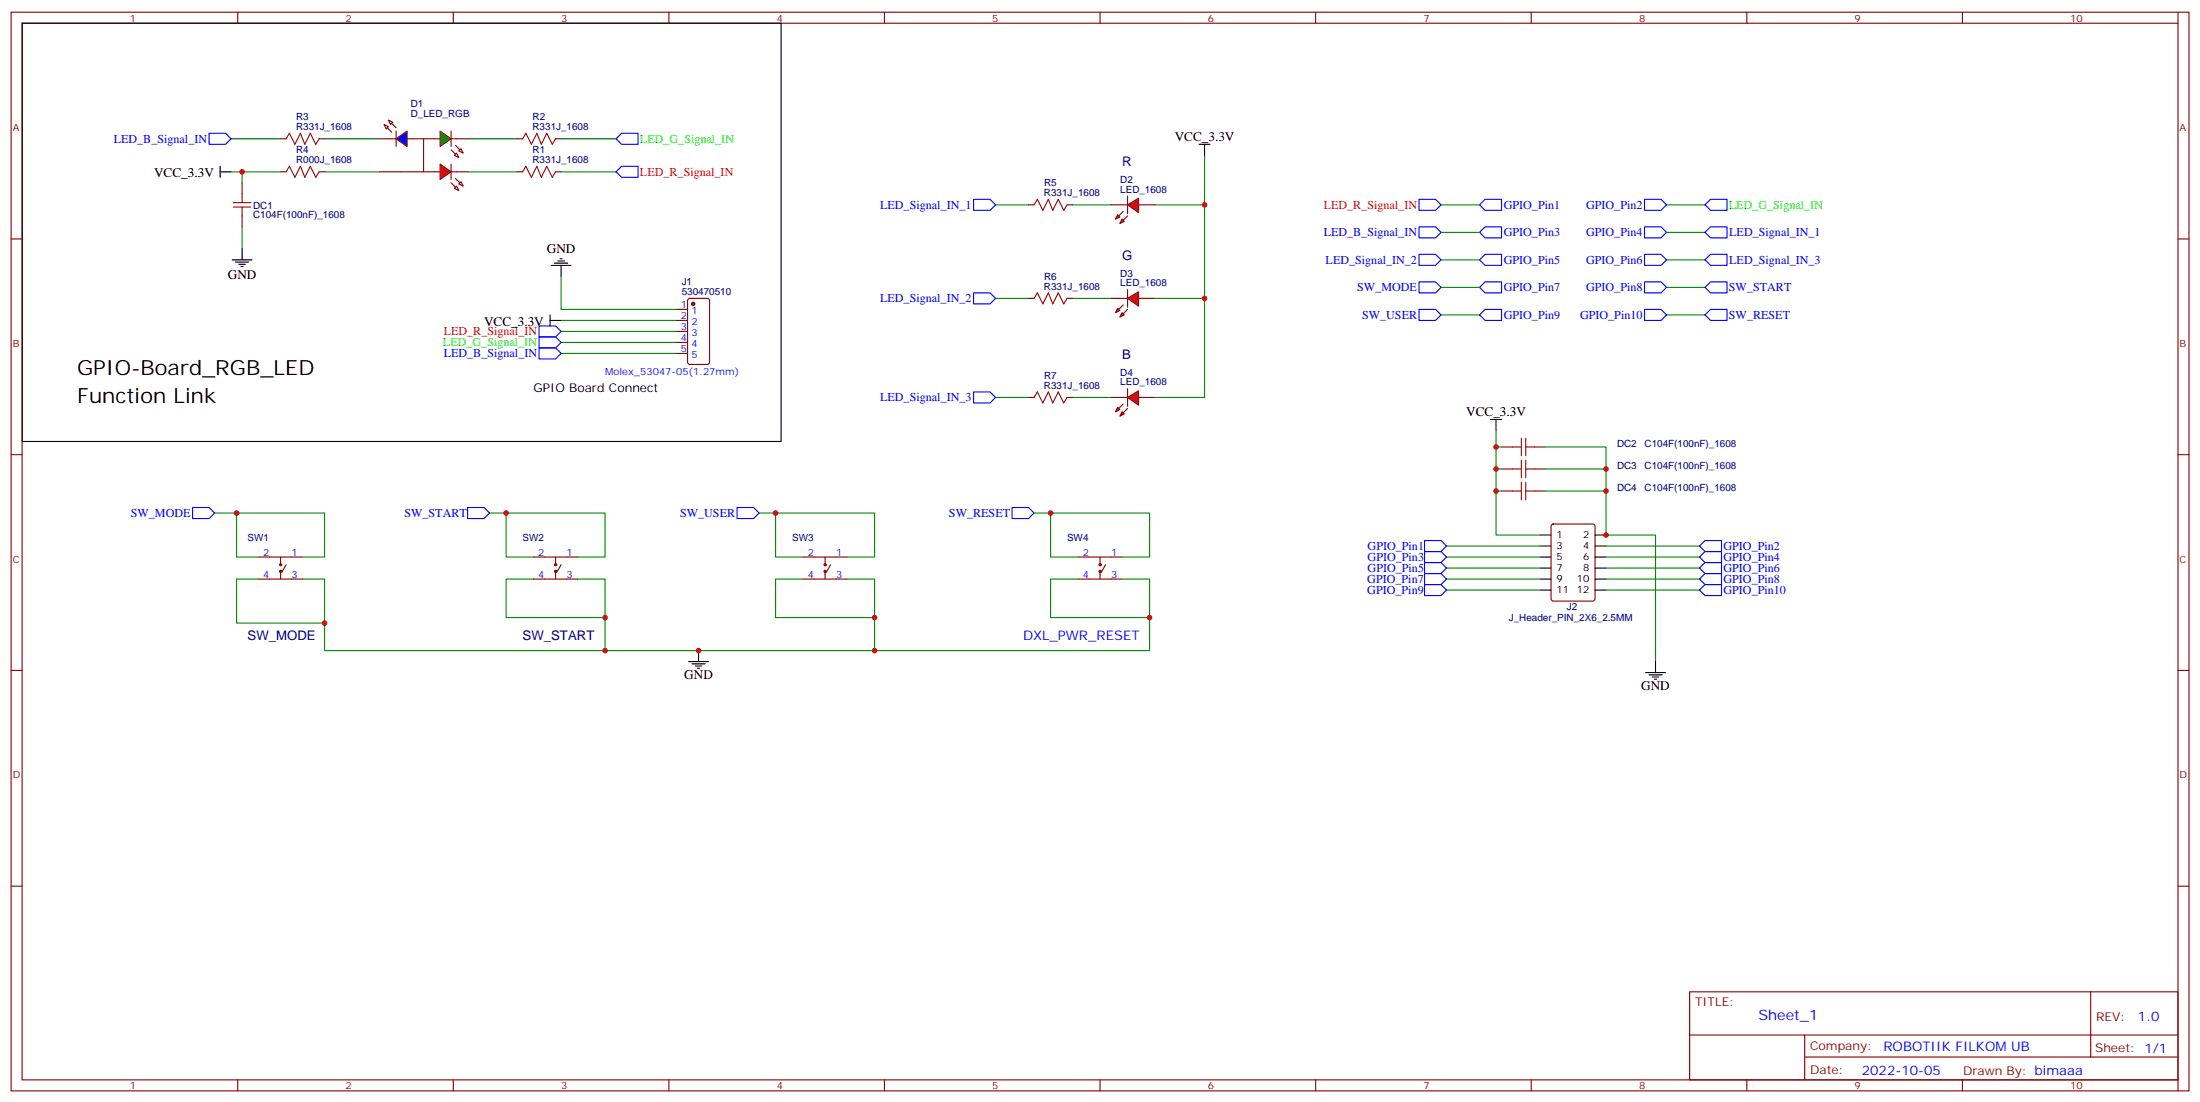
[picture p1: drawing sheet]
<svg xmlns="http://www.w3.org/2000/svg" width="706mm" height="353mm" viewBox="0 0 706 353" stroke-linecap="round" stroke-linejoin="round" font-family="sans-serif">
<g fill="none" stroke="#870000" stroke-width=".35">
<path d="M3.6 3.9h698.5v345.7h-698.5zM7.1 7.4h691.4v338.7h-691.4zM76.2 3.9v3.5M145.4 3.9v3.5M214.5 3.9v3.5M283.7 3.9v3.5M352.8 3.9v3.5M422 3.9v3.5M491.1 3.9v3.5M560.2 3.9v3.5M629.4 3.9v3.5M698.5 3.9v3.5"/>
<path d="M77.6 58.6v3.5M90 55.1h1.8M90 44.5h1.8M102.3 55.1h1.8M102.3 44.5h1.8M121.7 44.5h3.6M165.8 55.1h1.8M165.8 44.5h1.8M178.2 55.1h1.8M178.2 44.5h1.8M3.6 76.6h3.5M77.6 69.2v3.5"/>
<path d="M698.5 76.6h3.6M3.6 145.7h3.5M698.5 145.7h3.6M3.6 214.9h3.5M698.5 214.9h3.6M3.6 284h3.5M698.5 284h3.6M541.9 317.9h156.6v28.2h-156.6zM670.5 317.9v20.9M541.9 331.7h156.5M578.8 338.8h119.6M578.8 331.7v14.1"/>
<path d="M76.2 346.1v3.5M145.4 346.1v3.5M214.5 346.1v3.5M283.7 346.1v3.5M352.8 346.1v3.5M422 346.1v3.5M491.1 346.1v3.5M560.2 346.1v3.5M629.4 346.1v3.5M698.5 346.1v3.5"/>
</g>
<path d="M74.1 55.1h15.9M74.1 44.5h15.9M77.6 55.1v3.5M104.1 55.1h17.6M104.1 44.5h17.6M150 55.1h15.8M150 44.5h15.8M180 55.1h17.6M180 44.5h17.6M77.6 72.7v7.1" fill="none" stroke="#008700" stroke-width=".35"/>
<path d="M70.6 55.1h3.5M70.6 53.3v3.5M77.6 79.8v3.5M74.5 83.3h6.3M75.5 84h4.3M76.6 84.7h2.1M77.3 85.4h.7" fill="none" stroke="#000" stroke-width=".35"/>
<path d="M91.8 55.1l1-1.8 1.8 3.5 1.7-3.5 1.5 3.5 1.7-3.5 1.8 3.5 1-1.7M91.8 44.5l1-1.8 1.8 3.5 1.7-3.5 1.5 3.5 1.7-3.5 1.8 3.5 1-1.7M167.6 55.1l1.1-1.8 1.7 3.5 1.8-3.5 1.4 3.5 1.8-3.5 1.7 3.5 1.1-1.7M167.6 44.5l1.1-1.8 1.7 3.5 1.8-3.5 1.4 3.5 1.8-3.5 1.7 3.5 1.1-1.7M74.8 66.4h5.7M74.8 64.9h5.7M77.6 62.1v2.8M77.6 66.4v2.8" fill="none" stroke="#a10000" stroke-width=".35"/>
<path d="M67.1 42.7h5.3l1.7 1.8-1.7 1.7h-5.3zM197.6 55.1l1.8-1.8h5.2v3.5h-5.2z" fill="none" stroke="#00f" stroke-width=".35"/>
<path d="M127 44.5l3.6-2.5v5z" fill="#00f" stroke="#870000" stroke-width=".35"/>
<path d="M123.2 39.9l1.4 .7-.7 .7zM124.6 38.5l1.4 .7-.7 .7zM125.3 44.5h1.7M127 42v5M139.4 44.5h1.7M144.7 44.5h1.7M144.7 42v5M146.4 49.1l.7 1.4-1.4-.7zM147.1 48.4l.7-.7 .8 1.4z" fill="none" stroke="#870000" stroke-width=".35"/>
<g fill="#870000" stroke="#870000" stroke-width=".35">
<path d="M125.6 39.5l1.4 1.5z"/>
<path d="M124.2 41l1.4 1.4z"/>
<path d="M146.1 46.6l1.4 1.4z"/>
<path d="M144.7 48l1.4 1.4z"/>
</g>
<path d="M141.1 42l3.6 2.5-3.6 2.5z" fill="#0f0" stroke="#870000" stroke-width=".35"/>
<path d="M139.4 55.1h1.7M144.7 55.1h1.7M144.7 52.6v4.9M146.4 59.7l.7 1.4-1.4-.7zM146.4 44.5h3.6M147.1 58.9l.7-.7 .8 1.5z" fill="none" stroke="#870000" stroke-width=".35"/>
<g fill="#870000" stroke="#870000" stroke-width=".35">
<path d="M146.1 57.2l1.4 1.4z"/>
<path d="M144.7 58.6l1.4 1.4z"/>
</g>
<path d="M141.1 52.6l3.6 2.5-3.6 2.4z" fill="#f00" stroke="#870000" stroke-width=".35"/>
<path d="M121.7 55.1h17.7M130.6 44.5h8.8M135.9 44.5v10.6M146.4 55.1h3.6M217 99.2h3.5M220.8 95.8l.4-.2h5.7l.6 .5 .1 20-.5 .6-5.9 .1-.6-.5-.1-20zM217 102.7h3.5M217 106.2h3.5M217 109.7h3.5M217 113.3h3.5" fill="none" stroke="#870000" stroke-width=".35"/>
<path d="M199.4 42.7h5.2v3.5h-5.2l-1.8-1.7zM172.9 111.5h5.3l1.8 1.8-1.8 1.7h-5.3zM172.9 108h5.3l1.8 1.7-1.8 1.8h-5.3zM172.9 104.5h5.3l1.8 1.7-1.8 1.8h-5.3z" fill="none" stroke="#00f" stroke-width=".35"/>
<path d="M319.3 65.7h10.6M344 65.7h12.3M180 88.6v10.6h37M319.3 95.6h10.6M344 95.6h12.3M180 113.3h37M180 109.7h37M180 106.2h37M180 102.7h37M319.3 127.4h10.6M344 127.4h12.3" fill="none" stroke="#008700" stroke-width=".35"/>
<path d="M7.1 7.4h243.4v134.1h-243.4zM176.8 85.1h6.3M177.8 84.3h4.3M178.9 83.6h2.1M179.6 82.9h.7M180 85.1v3.5M176.4 102.7h3.6M176.4 100.9v3.6" fill="none" stroke="#000" stroke-width=".35"/>
<circle cx="222.3" cy="97.4" r=".53" fill="#870000" stroke="#870000" stroke-width=".35"/>
<g fill="#f00" stroke="#870000" stroke-width=".35">
<path d="M361.6 127.4l3.6-2.1v4.6z"/>
<path d="M361.6 124.6v5.6z"/>
</g>
<g fill="#870000" stroke="#870000" stroke-width=".35">
<path d="M360.2 132.3l1.4-1.4z"/>
<path d="M360.2 129.5l-1.4 1.4z"/>
</g>
<g fill="#f00" stroke="#870000" stroke-width=".35">
<path d="M359.9 132l.7 .7-1.4 .7z"/>
<path d="M358.5 130.6l.7 .7-1.4 .7z"/>
</g>
<path d="M356.3 127.4h5.3M365.2 127.4h5.3" fill="none" stroke="#870000" stroke-width=".35"/>
<g fill="#f00" stroke="#870000" stroke-width=".35">
<path d="M361.6 95.6l3.6-2.1v4.6z"/>
<path d="M361.6 92.8v5.7z"/>
</g>
<g fill="#870000" stroke="#870000" stroke-width=".35">
<path d="M360.2 100.6l1.4-1.4z"/>
<path d="M360.2 97.8l-1.4 1.4z"/>
</g>
<g fill="#f00" stroke="#870000" stroke-width=".35">
<path d="M359.9 100.2l.7 .7-1.4 .7z"/>
<path d="M358.5 98.8l.7 .7-1.4 .7z"/>
</g>
<path d="M356.3 95.6h5.3M365.2 95.6h5.3" fill="none" stroke="#870000" stroke-width=".35"/>
<g fill="#f00" stroke="#870000" stroke-width=".35">
<path d="M361.6 65.7l3.6-2.2v4.6z"/>
<path d="M361.6 62.8v5.7z"/>
</g>
<g fill="#870000" stroke="#870000" stroke-width=".35">
<path d="M360.2 70.6l1.4-1.4z"/>
<path d="M360.2 67.8l-1.4 1.4z"/>
</g>
<g fill="#f00" stroke="#870000" stroke-width=".35">
<path d="M359.9 70.2l.7 .7-1.4 .7z"/>
<path d="M358.5 68.8l.7 .7-1.4 .7z"/>
</g>
<g fill="none" stroke="#870000" stroke-width=".35">
<path d="M329.9 65.7h1.7M342.2 65.7h1.8M356.3 65.7h5.3M365.2 65.7h5.3M329.9 95.6h1.7M342.2 95.6h1.8M329.9 127.4h1.7M342.2 127.4h1.8M481.6 157.4h3.5M481.6 150.3h3.5M481.6 143.3h3.5M492.2 157.4h3.5"/>
<path d="M492.2 150.3h3.5M492.2 143.3h3.5M82.9 178.5h14.1M90 178.5v2.5M171.1 178.5h14.1M178.2 178.5v2.5M257.6 178.5h14.1M264.6 178.5v2.5M345.8 178.5h14.1M352.8 178.5v2.5M497.7 168.2l.5-.2h12.7l.6 .4 .1 23.5-.5 .7-12.9 .1-.7-.5v-23.5zM82.9 185.6h14.1"/>
<path d="M90 183.1v2.5M91.8 181l-1.5 2.5M171.1 185.6h14.1M178.2 183.1v2.5M180 181l-1.5 2.5M257.6 185.6h14.1M264.6 183.1v2.5M266.4 181l-1.4 2.5M345.8 185.6h14.1M352.8 183.1v2.5M354.6 181l-1.4 2.5"/>
<circle cx="90" cy="183.1" r=".35"/>
<circle cx="90" cy="181" r=".35"/>
<circle cx="178.2" cy="183.1" r=".35"/>
<circle cx="178.2" cy="181" r=".35"/>
<circle cx="264.6" cy="181" r=".35"/>
<circle cx="264.6" cy="183.1" r=".35"/>
<circle cx="352.8" cy="181" r=".35"/>
<circle cx="352.8" cy="183.1" r=".35"/>
</g>
<g fill="none" stroke="#a10000" stroke-width=".35">
<path d="M331.6 65.7l1.1-1.8 1.8 3.5 1.7-3.5 1.4 3.5 1.8-3.5 1.8 3.5 1-1.7M331.6 95.6l1.1-1.7 1.8 3.5 1.7-3.5 1.4 3.5 1.8-3.5 1.8 3.5 1-1.8M331.6 127.4l1.1-1.8 1.8 3.6 1.7-3.6 1.4 3.6 1.8-3.6 1.8 3.6 1-1.8M485.1 157.4h2.8M485.1 150.3h2.8M485.1 143.3h2.8M487.9 140.4v5.7M487.9 147.5v5.6M487.9 154.6v5.6M489.3 157.4h2.9M489.3 140.4v5.7M489.3 147.5v5.6"/>
<path d="M489.3 154.6v5.6M489.3 150.3h2.9M489.3 143.3h2.9"/>
</g>
<g fill="none" stroke="#00f" stroke-width=".35">
<path d="M312.2 63.9h5.3l1.8 1.8-1.8 1.7h-5.3zM455.1 63.9h5.3l1.8 1.8-1.8 1.7h-5.3zM455.1 72.7h5.3l1.8 1.8-1.8 1.7h-5.3zM474.5 65.7l1.8-1.8h5.3v3.5h-5.3zM474.5 74.5l1.8-1.8h5.3v3.5h-5.3zM527.4 72.7h5.3l1.8 1.8-1.8 1.7h-5.3zM527.4 63.9h5.3l1.8 1.8-1.8 1.7h-5.3zM546.8 74.5l1.8-1.8h5.3v3.5h-5.3zM546.8 65.7l1.8-1.8h5.3v3.5h-5.3zM312.2 93.9h5.3l1.8 1.7-1.8 1.8h-5.3zM455.1 90.3h5.3l1.8 1.8-1.8 1.8h-5.3zM455.1 81.5h5.3l1.8 1.8-1.8 1.8h-5.3z"/>
<path d="M455.1 99.2h5.3l1.8 1.7-1.8 1.8h-5.3zM474.5 83.3l1.8-1.8h5.3v3.6h-5.3zM474.5 92.1l1.8-1.8h5.3v3.6h-5.3zM527.4 99.2h5.3l1.8 1.7-1.8 1.8h-5.3zM527.4 81.5h5.3l1.8 1.8-1.8 1.8h-5.3zM527.4 90.3h5.3l1.8 1.8-1.8 1.8h-5.3zM546.8 92.1l1.8-1.8h5.3v3.6h-5.3zM546.8 83.3l1.8-1.8h5.3v3.6h-5.3zM474.5 100.9l1.8-1.7h5.3v3.5h-5.3zM546.8 100.9l1.8-1.7h5.3v3.5h-5.3zM312.2 125.6h5.3l1.8 1.8-1.8 1.8h-5.3zM61.8 162.7h5.3l1.7 1.7-1.7 1.8h-5.3z"/>
<path d="M150 162.7h5.3l1.7 1.7-1.7 1.8h-5.3zM236.4 162.7h5.3l1.8 1.7-1.8 1.8h-5.3zM324.6 162.7h5.3l1.7 1.7-1.7 1.8h-5.3zM456.9 173.2h5.3l1.7 1.8-1.7 1.8h-5.3zM456.9 176.8h5.3l1.7 1.7-1.7 1.8h-5.3zM545.1 175l1.7-1.8h5.3v3.6h-5.3zM545.1 178.5l1.7-1.7h5.3v3.5h-5.3zM456.9 180.3h5.3l1.7 1.8-1.7 1.7h-5.3zM456.9 183.8h5.3l1.7 1.8-1.7 1.8h-5.3zM456.9 187.4h5.3l1.7 1.7-1.7 1.8h-5.3zM545.1 182.1l1.7-1.8h5.3v3.5h-5.3zM545.1 185.6l1.7-1.8h5.3v3.6h-5.3z"/>
<path d="M545.1 189.1l1.7-1.7h5.3v3.5h-5.3z"/>
</g>
<g fill="none" stroke="#008700" stroke-width=".35">
<path d="M386.3 49.8v77.6h-15.8M370.5 65.7h15.8M462.2 65.7h12.3M462.2 74.5h12.3M534.5 65.7h12.3M534.5 74.5h12.3M370.5 95.6h15.8M462.2 83.3h12.3M462.2 92.1h12.3M534.5 83.3h12.3M534.5 92.1h12.3M462.2 100.9h12.3"/>
<path d="M534.5 100.9h12.3M479.8 138v33.5h14.1M479.8 157.4h1.8M479.8 143.3h1.8M479.8 150.3h1.8M495.7 157.4h19.4v14.1h15.9v40.6M495.7 150.3h19.4v7.1M495.7 143.3h19.4v7M68.8 164.4h7.1v14.1h7M75.9 164.4h28.2v14.1h-7.1M157 164.4h37.1v14.1h-8.9M162.3 164.4v14.1h8.8"/>
<path d="M243.5 164.4h37v14.1h-8.8M248.7 164.4v14.1h8.9M331.6 164.4h37.1v14.1h-8.8M336.9 164.4v14.1h8.9M463.9 175h30M463.9 178.5h30M515.1 175h30M515.1 178.5h30M82.9 185.6h-7v14.1h28.2M97 185.6h7.1v22.9h90M171.1 185.6h-8.8v12.3h31.8M185.2 185.6h8.9v22.9h86.4v-22.9h-8.8"/>
<path d="M257.6 185.6h-8.9v12.3h31.8M345.8 185.6h-8.9v12.3h31.8M359.9 185.6h8.8v22.9h-88.2M463.9 182.1h30M463.9 185.6h30M463.9 189.1h30M515.1 182.1h30M515.1 185.6h30M515.1 189.1h30"/>
</g>
<g fill="none" stroke="#000" stroke-width=".35">
<path d="M384.6 46.2h3.5M386.3 46.2v3.6M478 134.4h3.6M479.8 134.4v3.6M493.9 171.5h3.6M493.9 175h3.6M493.9 178.5h3.6M511.6 171.5h3.5M511.6 175h3.5M511.6 178.5h3.5M493.9 182.1h3.6M493.9 185.6h3.6"/>
<path d="M493.9 189.1h3.6M511.6 182.1h3.5M511.6 185.6h3.5M511.6 189.1h3.5M220.9 212.1h6.3M221.9 212.8h4.3M223 213.5h2.1M223.7 214.2h.7M224 208.5v3.6M527.8 215.6h6.3M528.8 216.3h4.3M529.9 217h2.1"/>
<path d="M530.6 217.7h.7M531 212.1v3.5"/>
</g>
<g fill="#c00">
<circle cx="77.6" cy="55.1" r=".88"/>
<circle cx="386.3" cy="95.6" r=".88"/>
<circle cx="386.3" cy="65.7" r=".88"/>
<circle cx="479.8" cy="157.4" r=".88"/>
<circle cx="515.1" cy="171.5" r=".88"/>
<circle cx="280.5" cy="197.9" r=".88"/>
<circle cx="280.5" cy="208.5" r=".88"/>
<circle cx="224" cy="208.5" r=".88"/>
<circle cx="194.1" cy="197.9" r=".88"/>
<circle cx="248.7" cy="164.4" r=".88"/>
<circle cx="162.3" cy="164.4" r=".88"/>
<circle cx="368.7" cy="197.9" r=".88"/>
<circle cx="479.8" cy="143.3" r=".88"/>
<circle cx="479.8" cy="150.3" r=".88"/>
<circle cx="515.1" cy="157.4" r=".88"/>
<circle cx="515.1" cy="150.3" r=".88"/>
<circle cx="75.9" cy="164.4" r=".88"/>
<circle cx="194.1" cy="208.5" r=".88"/>
<circle cx="104.1" cy="199.7" r=".88"/>
<circle cx="336.9" cy="164.4" r=".88"/>
</g>
<g font-size="6.7">
<text x="24.7" y="120.3">GPIO-Board_RGB_LED</text>
<text x="24.7" y="129.2">Function Link</text>
</g>
<text font-size="4.6" fill="#00f" x="564" y="326.9">Sheet_1</text>
<g font-size="4.2">
<text x="376.8" y="45.1">VCC_3.3V</text>
<text x="49.4" y="56.8">VCC_3.3V</text>
<text x="175.4" y="81.2">GND</text>
<text x="73.1" y="89.4">GND</text>
<text x="155.3" y="104.5">VCC_3.3V</text>
<text x="470.2" y="133.3">VCC_3.3V</text>
<text x="219.5" y="217.7">GND</text>
<text x="526.4" y="221.2">GND</text>
</g>
<g font-size="4.2" fill="#000080">
<text x="359.9" y="53.3">R</text>
<text x="359.9" y="83.3">G</text>
<text x="359.9" y="115">B</text>
<text x="79.4" y="205">SW_MODE</text>
<text x="167.6" y="205">SW_START</text>
</g>
<g font-size="4.2" fill="#00f">
<text x="328.1" y="205">DXL_PWR_RESET</text>
<text x="685.7" y="327.1">1.0</text>
<text x="604.1" y="336.7">ROBOTIIK FILKOM UB</text>
<text x="597.2" y="344.5">2022-10-05</text>
</g>
<g font-size="3.9" fill="#00f">
<text x="36.5" y="45.8">LED_B_Signal_IN</text>
<text x="282.3" y="66.9">LED_Signal_IN_1</text>
<text x="482.3" y="66.9">GPIO_Pin1</text>
<text x="508.7" y="66.9">GPIO_Pin2</text>
<text x="424.5" y="75.7">LED_B_Signal_IN</text>
<text x="482.3" y="75.7">GPIO_Pin3</text>
<text x="508.7" y="75.7">GPIO_Pin4</text>
<text x="554.6" y="75.7">LED_Signal_IN_1</text>
<text x="425.2" y="84.6">LED_Signal_IN_2</text>
<text x="482.3" y="84.6">GPIO_Pin5</text>
<text x="508.7" y="84.6">GPIO_Pin6</text>
<text x="554.6" y="84.6">LED_Signal_IN_3</text>
<text x="435.3" y="93.4">SW_MODE</text>
<text x="482.3" y="93.4">GPIO_Pin7</text>
<text x="508.7" y="93.4">GPIO_Pin8</text>
<text x="554.5" y="93.4">SW_START</text>
<text x="282.3" y="96.9">LED_Signal_IN_2</text>
<text x="436.8" y="102.2">SW_USER</text>
<text x="482.3" y="102.2">GPIO_Pin9</text>
<text x="506.7" y="102.2">GPIO_Pin10</text>
<text x="554.5" y="102.2">SW_RESET</text>
<text x="142.3" y="114.5">LED_B_Signal_IN</text>
<text x="282.3" y="128.7">LED_Signal_IN_3</text>
<text x="41.9" y="165.7">SW_MODE</text>
<text x="129.7" y="165.7">SW_START</text>
<text x="218.1" y="165.7">SW_USER</text>
<text x="304.4" y="165.7">SW_RESET</text>
<text x="438.6" y="176.3">GPIO_Pin1</text>
<text x="438.6" y="179.8">GPIO_Pin3</text>
<text x="552.8" y="176.3">GPIO_Pin2</text>
<text x="552.8" y="179.8">GPIO_Pin4</text>
<text x="438.6" y="183.3">GPIO_Pin5</text>
<text x="552.8" y="183.3">GPIO_Pin6</text>
<text x="438.5" y="186.9">GPIO_Pin7</text>
<text x="438.5" y="190.4">GPIO_Pin9</text>
<text x="552.8" y="186.9">GPIO_Pin8</text>
<text x="552.8" y="190.4">GPIO_Pin10</text>
</g>
<g font-size="3.9" fill="#0f0">
<text x="205.3" y="45.8">LED_G_Signal_IN</text>
<text x="554.5" y="66.9">LED_G_Signal_IN</text>
<text x="142.1" y="111">LED_G_Signal_IN</text>
</g>
<g font-size="3.9" fill="#f00">
<text x="205.3" y="56.4">LED_R_Signal_IN</text>
<text x="424.5" y="66.9">LED_R_Signal_IN</text>
<text x="142.3" y="107.5">LED_R_Signal_IN</text>
</g>
<text font-size="3.9" x="171.1" y="125.6">GPIO Board Connect</text>
<g font-size="3.9" fill="#800">
<text x="543.7" y="322.5">TITLE:</text>
<text x="672.3" y="327.1">REV:</text>
<text x="580.6" y="336.7">Company:</text>
<text x="671.9" y="337.3">Sheet: 1/1</text>
<text x="580.6" y="344.3">Date:</text>
<text x="629.6" y="344.4">Draw</text>
<text x="639.8" y="344.4">n By: bimaaa</text>
</g>
<g font-size="3.2" fill="#800">
<text x="41.7" y="6.9">1</text>
<text x="110.8" y="6.9">2</text>
<text x="180" y="6.9">3</text>
<text x="249.1" y="6.9">4</text>
<text x="318.2" y="6.9">5</text>
<text x="387.4" y="6.9">6</text>
<text x="456.5" y="6.9">7</text>
<text x="525.7" y="6.9">8</text>
<text x="594.8" y="6.9">9</text>
<text x="664" y="6.9">10</text>
<text x="4.1" y="42">A</text>
<text x="699.1" y="42">A</text>
<text x="4.1" y="111.2">B</text>
<text x="699.1" y="111.2">B</text>
<text x="4.1" y="180.3">C</text>
<text x="699.1" y="180.3">C</text>
<text x="4.1" y="249.4">D</text>
<text x="699.1" y="249.4">D</text>
<text x="41.7" y="349.1">1</text>
<text x="110.8" y="349.1">2</text>
<text x="180" y="349.1">3</text>
<text x="249.1" y="349.1">4</text>
<text x="318.2" y="349.1">5</text>
<text x="387.4" y="349.1">6</text>
<text x="456.5" y="349.1">7</text>
<text x="525.7" y="349.1">8</text>
<text x="594.8" y="349.1">9</text>
<text x="664" y="349.1">10</text>
</g>
<g font-size="3.2" fill="#000080">
<text x="131.7" y="34.4">D1</text>
<text x="94.9" y="41.7">R331J_1608</text>
<text x="94.9" y="38.6">R3</text>
<text x="131.7" y="37.4">D_LED_RGB</text>
<text x="170.8" y="41.7">R331J_1608</text>
<text x="170.8" y="38.6">R2</text>
<text x="94.9" y="52.2">R000J_1608</text>
<text x="94.9" y="49.2">R4</text>
<text x="170.8" y="52.2">R331J_1608</text>
<text x="170.8" y="49.2">R1</text>
<text x="334.8" y="59.8">R5</text>
<text x="359.3" y="58.7">D2</text>
<text x="334.8" y="62.8">R331J_1608</text>
<text x="359.3" y="61.8">LED_1608</text>
<text x="81.2" y="69.9">C104F(100nF)_1608</text>
<text x="81.2" y="66.9">DC1</text>
<text x="334.8" y="89.7">R6</text>
<text x="359.3" y="88.7">D3</text>
<text x="218.6" y="94.6">530470510</text>
<text x="218.6" y="91.4">J1</text>
<text x="334.8" y="92.8">R331J_1608</text>
<text x="359.3" y="91.8">LED_1608</text>
<text x="334.8" y="124.6">R331J_1608</text>
<text x="334.8" y="121.5">R7</text>
<text x="359.3" y="123.5">LED_1608</text>
<text x="359.3" y="120.4">D4</text>
<text x="518.6" y="143.3">DC2</text>
<text x="527.4" y="143.3">C104F(100nF)_1608</text>
<text x="518.6" y="150.3">DC3</text>
<text x="527.4" y="150.3">C104F(100nF)_1608</text>
<text x="518.6" y="157.4">DC4</text>
<text x="527.4" y="157.4">C104F(100nF)_1608</text>
<text x="79.4" y="173.2">SW1</text>
<text x="167.6" y="173.2">SW2</text>
<text x="254" y="173.2">SW3</text>
<text x="342.2" y="173.2">SW4</text>
<text x="502.5" y="195.6">J2</text>
<text x="483.9" y="199.1">J_Header_PIN_2X6_2.5MM</text>
</g>
<g font-size="3.2" fill="#00f">
<text x="218.3" y="98.8">1</text>
<text x="221.8" y="100.6">1</text>
<text x="218.3" y="102.3">2</text>
<text x="218.3" y="105.9">3</text>
<text x="221.8" y="104.1">2</text>
<text x="221.8" y="107.6">3</text>
<text x="218.3" y="109.4">4</text>
<text x="218.3" y="112.9">5</text>
<text x="221.8" y="111.2">4</text>
<text x="221.8" y="114.7">5</text>
<text x="194.1" y="120.3">Molex_53047-05(1.27mm)</text>
<text x="84.4" y="178.2">2</text>
<text x="93.5" y="178.2">1</text>
<text x="172.6" y="178.2">2</text>
<text x="181.7" y="178.2">1</text>
<text x="259.1" y="178.2">2</text>
<text x="268.1" y="178.2">1</text>
<text x="347.3" y="178.2">2</text>
<text x="356.3" y="178.2">1</text>
<text x="84.4" y="185.2">4</text>
<text x="93.5" y="185.2">3</text>
<text x="172.6" y="185.2">4</text>
<text x="181.7" y="185.2">3</text>
<text x="259.1" y="185.2">4</text>
<text x="268.1" y="185.2">3</text>
<text x="347.3" y="185.2">4</text>
<text x="356.3" y="185.2">3</text>
</g>
<g font-size="3.2">
<text x="499.2" y="172.5">1</text>
<text x="507.8" y="172.5">2</text>
<text x="499.2" y="176.1">3</text>
<text x="499.2" y="179.6">5</text>
<text x="507.8" y="176.1">4</text>
<text x="507.8" y="179.6">6</text>
<text x="499.2" y="183.1">7</text>
<text x="507.8" y="183.1">8</text>
<text x="499.2" y="186.7">9</text>
<text x="499.2" y="190.2">11</text>
<text x="505.8" y="186.7">10</text>
<text x="505.8" y="190.2">12</text>
</g>
</svg>
